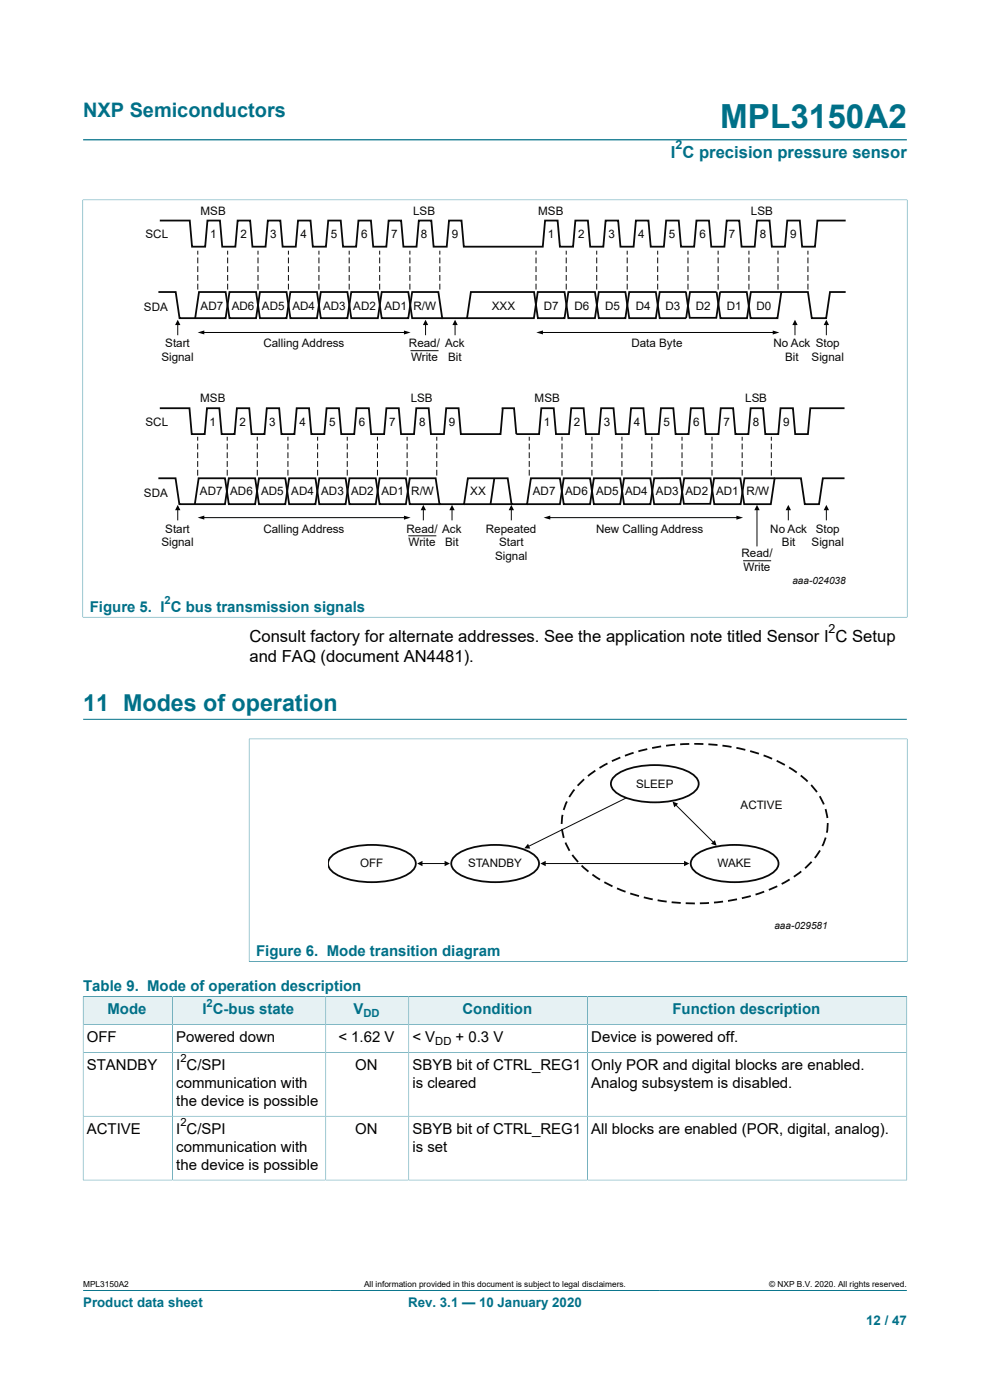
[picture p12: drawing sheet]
<svg xmlns="http://www.w3.org/2000/svg" width="210mm" height="297mm" viewBox="0 0 210 297" stroke-linecap="round" stroke-linejoin="round" font-family="sans-serif">
<path d="M17.6 29.7h174.8M17.5 42.4h175M17.6 42.3v88.7M192.4 42.3v88.7M17.5 130.9h175M17.6 152.6h174.8M52.8 156.8h139.7M52.8 156.7v47.4M192.4 156.7v47.4M52.8 204h139.7M17.6 273.8h174.8" fill="none" stroke="#007088" stroke-width=".21"/>
<g fill="none" stroke="#090909" stroke-width=".38">
<path d="M33.9 46.8h6.4l.4 5.5h2.8l.5-5.5h2.7l.4 5.5h2.8l.5-5.5h2.7l.4 5.5h2.8l.5-5.5h2.7l.4 5.5h2.8l.5-5.5h2.7l.5 5.5h2.7l.5-5.5h2.7l.5 5.5h2.7l.5-5.5h2.7l.5 5.5h2.8l.4-5.5h2.7l.5 5.5h2.8l.4-5.5h2.7l.5 5.5h2.8l.4-5.5h2.7l.5 5.5h16.7l.5-5.5h2.7l.5 5.5h2.8l.4-5.5h2.7l.5 5.5h2.8l.5-5.5h2.6l.5 5.5h2.8l.5-5.5h2.6l.5 5.5h2.8l.5-5.5h2.7l.5 5.5h2.7l.5-5.5h2.7l.5 5.5h2.8l.4-5.5h2.7l.5 5.5h2.8l.5-5.5h2.6l.5 5.5h2.8l.5-5.5h2.7l.4 5.5h2.8l.5-5.5h6M33.6 62h3.7l.8 5.5h9.8l.8-5.5h5.6l.8 5.5h5.7l.8-5.5h5.6l.9 5.5h5.6l.8-5.5h5.7l.8 5.5h5.6l.8-5.5h5.6l.8 5.5h5.3l.8-5.5h13.4l.8 5.5h5.6l.9-5.5h5.6l.8 5.5h5.7l.8-5.5h5.6l.8 5.5h5.6l.9-5.5h5.6l.8 5.5h5.7l.8-5.5h6.4M41.4 67.5l.8-5.5h5.7l.8 5.5h5.6l.8-5.5h5.7l.8 5.5h5.6l.9-5.5h5.6l.8 5.5h5.7l.8-5.5h5.6l.8 5.5h6.6M145.5 61.9l.8 5.5h5.6l.9-5.5M145.5 62h-5.6l-.8 5.5h-5.6l-.8-5.5h-5.7l-.8 5.5h-5.6l-.9-5.5h-5.6l-.8 5.5h-14.2M152.8 62h5.6l.8 5.5h5.7l.8-5.5h5.7l.8 5.5h3l.9-5.5h3.3M33.9 86.6h6.3l.5 5.5h2.7l.5-5.5h2.6l.5 5.5h2.8l.4-5.5h2.7l.5 5.5h2.7l.5-5.5h2.6l.5 5.5h2.8l.4-5.5h2.7l.4 5.5h2.8l.5-5.5h2.6l.5 5.5h2.7l.5-5.5h2.6l.5 5.5h2.8l.5-5.5h2.6l.5 5.5h2.7l.5-5.5h2.6l.5 5.5h2.8l.4-5.5h2.7l.5 5.5h8.4l.5-5.5M106.4 86.6h2.6l.5 5.5h4.8l.5-5.5h2.7l.4 5.5h2.8l.5-5.5h2.6l.5 5.5h2.7l.5-5.5h2.6l.5 5.5h2.8l.5-5.5h2.6l.5 5.5h2.7l.5-5.5h2.6l.5 5.5h2.8l.4-5.5h2.7l.4 5.5h2.8l.5-5.5h2.6l.5 5.5h2.8l.4-5.5h2.7l.4 5.5h2.8l.5-5.5h2.6l.5 5.5h2.7l.5-5.5h7.2M33.6 101.5h3.6l.8 5.5h9.7l.8-5.5h5.6l.8 5.5h5.6l.8-5.5h5.6l.8 5.5h5.6l.8-5.5h5.6l.8 5.5h5.6l.8-5.5h5.5l.8 5.5h5.2l.8-5.5h8.5l.8 5.5h3.3l.8-5.5h6.2l.8 5.5h5.6l.8-5.5h5.6l.8 5.5h5.6l.8-5.5 5.5-.1 .8 5.5h5.6l.8-5.4h5.6l.8 5.5h5.6l.8-5.5h5.6l.8 5.5h3l.8-5.5h4.6M41.3 107l.8-5.5h5.6l.8 5.5h5.6l.8-5.5h5.6l.8 5.5h5.6l.8-5.5h5.6l.8 5.5h5.6l.8-5.5h5.6l.8 5.5h6.5M98.4 107h10.1M104.9 101.5l-.8 5.5"/>
<path d="M164.3 101.5h-6.4l-.8 5.5h-5.6l-.8-5.5h-5.6l-.8 5.5h-5.5l-.8-5.5h-5.6l-.8 5.5h-5.6l-.8-5.5h-5.6l-.8 5.5h-7M134.4 159.7l-1.8 .6M137.3 158.9l-1.9 .5M140.2 158.3l-1.9 .4M143.2 158l-1.9 .2M146.2 157.8l-1.9 .1M147.3 157.8h1.9M150.3 157.9l1.9 .1M153.2 158.2l2 .3M156.2 158.7l1.9 .4M159.1 159.3l1.9 .6M119.2 175.8l.4 1.9"/>
<path d="M119.3 172.9l-.2 1.9M120 178.7l.8 1.8M120.3 170l-.7 1.8M121.9 167.5l-1.2 1.6M123.9 165.3l-1.4 1.4M126.3 163.5l-1.6 1.1M128.9 162l-1.7 .9M130.5 164.6a13.5 13.5 0 0 1 8.4-2.3 13.5 13.5 0 0 1 8.4 2.3 2.04 2.04 0 0 1 0 3.3 13.5 13.5 0 0 1-8.4 2.3 13.5 13.5 0 0 1-8.4-2.3 2.04 2.04 0 0 1 0-3.3zM131.6 160.7l-1.8 .8M162 160.3l1.8 .7M164.8 161.4l1.7 .9M167.4 162.8l1.6 1.1"/>
<path d="M169.9 164.5l1.4 1.3M172.1 166.5l1.2 1.5M173.9 168.9l.8 1.7M175.1 171.6l.4 1.9M175.2 177.7l-.8 1.8M175.6 174.6l-.2 2.1M70.4 181.5a13.5 13.5 0 0 1 8.5-2.3 13.5 13.5 0 0 1 8.4 2.3 2.04 2.04 0 0 1 0 3.4 13.5 13.5 0 0 1-8.4 2.2 13.5 13.5 0 0 1-8.5-2.2 2.04 2.04 0 0 1 0-3.4zM96.6 181.5a13.5 13.5 0 0 1 8.4-2.3 13.5 13.5 0 0 1 8.5 2.3 2.04 2.04 0 0 1 0 3.4 13.5 13.5 0 0 1-8.5 2.2 13.5 13.5 0 0 1-8.4-2.2 2.04 2.04 0 0 1 0-3.4zM121.4 181.4l1.2 1.5M123.4 183.6l1.4 1.3M125.7 185.5l1.6 1.1M128.2 187.2l1.7 .8"/>
<path d="M130.9 188.5l1.8 .7M133.7 189.5l1.8 .6M136.6 190.4l1.9 .4M139.5 191l1.9 .3M142.5 191.4l1.9 .2M145.5 191.6l1.9 .1M147.4 181.5a13.5 13.5 0 0 1 8.4-2.3 13.5 13.5 0 0 1 8.5 2.3 2.04 2.04 0 0 1 0 3.4 13.5 13.5 0 0 1-8.5 2.2 13.5 13.5 0 0 1-8.4-2.2 2.04 2.04 0 0 1 0-3.4zM150.4 191.6h-1.9M153.4 191.3l-2 .2M156.3 190.8l-1.9 .3M159.2 190.1l-1.8 .5M162.1 189.2l-1.8 .6"/>
<path d="M164.9 188l-1.8 .8M167.5 186.6l-1.7 .9M170 184.9l-1.6 1.1M172.2 182.8l-1.4 1.4M173.9 180.4l-1.1 1.6"/>
</g>
<g fill="none" stroke="#090909" stroke-width=".21">
<path d="M42 53.2v.8M42 54.6v1.3M42 56.5v1.2M42 58.3v1.3M48.3 53.2v.8M48.3 54.6v1.3M48.3 56.5v1.2M48.3 58.3v1.3M54.7 53.2v.8M54.7 54.6v1.3M54.7 56.5v1.2M54.7 58.3v1.3"/>
<path d="M61.2 53.2v.8M61.2 54.6v1.3M61.2 56.5v1.2M61.2 58.3v1.3M67.7 53.2v.8M67.7 54.6v1.3M67.7 56.5v1.2M67.7 58.3v1.3M74.1 53.2v.8M74.1 54.6v1.3M74.1 56.5v1.2M74.1 58.3v1.3"/>
<path d="M80.5 53.2v.8M80.5 54.6v1.3M80.5 56.5v1.2M80.5 58.3v1.3M86.9 53.2v.8M86.9 54.6v1.3M86.9 56.5v1.2M86.9 58.3v1.3M93.3 53.2v.8M93.3 54.6v1.3M93.3 56.5v1.2M93.3 58.3v1.3"/>
<path d="M113.7 53.2v.8M113.7 54.6v1.3M113.7 56.5v1.2M113.7 58.3v1.3M120.1 53.2v.8M120.1 54.6v1.3M120.1 56.5v1.2M120.1 58.3v1.3M126.6 53.2v.8M126.6 54.6v1.3M126.6 56.5v1.2M126.6 58.3v1.3"/>
<path d="M133 53.2v.8M133 54.6v1.3M133 56.5v1.2M133 58.3v1.3M139.5 53.2v.8M139.5 54.6v1.3M139.5 56.5v1.2M139.5 58.3v1.3M145.9 53.2v.8M145.9 54.6v1.3M145.9 56.5v1.2M145.9 58.3v1.3"/>
<path d="M152.3 53.2v.8M152.3 54.6v1.3M152.3 56.5v1.2M152.3 58.3v1.3M158.9 53.2v.8M158.9 54.6v1.3M158.9 56.5v1.2M158.9 58.3v1.3M165 53.2v.8M165 54.6v1.3M165 56.5v1.2M165 58.3v1.3"/>
<path d="M171.4 53.2v.8M171.4 54.6v1.3M171.4 56.5v1.2M171.4 58.3v1.3M37.7 68.5v2.5M42 60.2v1.2M48.3 60.2v1.2M54.7 60.2v1.2M61.2 60.2v1.2M67.7 60.2v1.2M74.1 60.2v1.2M80.5 60.2v1.2"/>
<path d="M86.9 60.2v1.2M87.2 74.4h5.7M90.3 68.5v2.5M93.3 60.2v1.2M96.5 68.5v2.5M113.7 60.2v1.2M120.1 60.2v1.2M126.6 60.2v1.2M133 60.2v1.2M139.5 60.2v1.2M145.9 60.2v1.2M152.3 60.2v1.2"/>
<path d="M158.9 60.2v1.2M165 60.2v1.2M168.6 68.5v2.5M171.4 60.2v1.2M175.3 68.5v2.5M41.9 92.7v.8M41.9 94.1v1.2M41.9 96v1.2M41.9 97.8v1.2M41.9 99.7v1.2M48.2 92.7v.8M48.2 94.1v1.2"/>
<path d="M48.2 96v1.2M48.2 97.8v1.2M48.2 99.7v1.2M54.6 92.7v.8M54.6 94.1v1.2M54.6 96v1.2M54.6 97.8v1.2M54.6 99.7v1.2M61.1 92.7v.8M61.1 94.1v1.2M61.1 96v1.2M61.1 97.8v1.2"/>
<path d="M61.1 99.7v1.2M67.4 92.7v.8M67.4 94.1v1.2M67.4 96v1.2M67.4 97.8v1.2M67.4 99.7v1.2M73.7 92.7v.8M73.7 94.1v1.2M73.7 96v1.2M73.7 97.8v1.2M73.7 99.7v1.2M80.1 92.7v.8"/>
<path d="M80.1 94.1v1.2M80.1 96v1.2M80.1 97.8v1.2M80.1 99.7v1.2M86.4 92.7v.8M86.4 94.1v1.2M86.4 96v1.2M86.4 97.8v1.2M86.4 99.7v1.2M92.6 92.7v.8M92.6 94.1v1.2M92.6 96v1.2"/>
<path d="M92.6 97.8v1.2M92.6 99.7v1.2M112.3 92.7v.8M112.3 94.1v1.2M112.3 96v1.2M112.3 97.8v1.2M112.3 99.7v1.2M119.2 92.7v.8M119.2 94.1v1.2M119.2 96v1.2M119.2 97.8v1.2M119.2 99.7v1.2"/>
<path d="M125.6 92.7v.8M125.6 94.1v1.2M125.6 96v1.2M125.6 97.8v1.2M125.6 99.7v1.2M131.9 92.7v.8M131.9 94.1v1.2M131.9 96v1.2M131.9 97.8v1.2M131.9 99.7v1.2M138.3 92.7v.8M138.3 94.1v1.2"/>
<path d="M138.3 96v1.2M138.3 97.8v1.2M138.3 99.7v1.2M144.7 92.7v.8M144.7 94.1v1.2M144.7 96v1.2M144.7 97.8v1.2M144.7 99.7v1.2M151 92.7v.8M151 94.1v1.2M151 96v1.2M151 97.8v1.2"/>
<path d="M151 99.7v1.2M157.4 92.7v.8M157.4 94.1v1.2M157.4 96v1.2M157.4 97.8v1.2M157.4 99.7v1.2M163.6 92.7v.8M163.6 94.1v1.2M163.6 96v1.2M163.6 97.8v1.2M163.6 99.7v1.2M37.7 107.8v2.5"/>
<path d="M86.7 113.7h5.7M89.8 107.8v2.5M95.9 107.8v2.5M108.5 107.8v2.5M157.7 119h5.8M160.6 107.8v8M167.2 107.8v2.5M175.3 107.8v2.5M132.9 169.3l-21 10.4M143.1 170.6l8.7 8.5M89.3 183.2h5.4M115.3 183.2h30.1"/>
</g>
<g fill="#000">
<path d="M37.7 67.8l.6 1.2h-1.2zM41.9 70.5l1.4-.4v.8zM85.7 70.1l1.4 .4-1.4 .5zM90.3 67.8l.5 1.2h-1.1zM96.5 67.8l.6 1.2h-1.1zM113.8 70.5l1.4-.4v.8zM163.9 70.1l1.4 .4-1.4 .5zM168.6 67.8l.6 1.2h-1.1zM175.3 67.8l.6 1.2h-1.2zM37.7 107.1l.6 1.1h-1.2zM41.9 109.8l1.4-.4v.8zM85.7 109.4l1.4 .4-1.4 .4z"/>
<path d="M89.8 107.1l.6 1.1h-1.2zM95.9 107.1l.5 1.1h-1.1zM108.5 107.1l.5 1.1h-1.1zM115.3 109.8l1.4-.4v.8zM156.2 109.4l1.4 .4-1.4 .4zM160.6 107.1l.5 1.1h-1.1zM167.2 107.1l.6 1.1h-1.1zM175.3 107.1l.6 1.1h-1.2zM112 179l.5 1h-1.3zM142.7 170.1l1.2 .4-.9 .8zM150.8 179l.8-.8 .4 1.2zM88.5 183.2l1.1-.6v1.2z"/>
<path d="M94.3 182.6l1.1 .6-1.1 .6zM114.6 183.2l1.2-.6v1.2zM145.1 182.6l1.1 .6-1.1 .6z"/>
</g>
<path d="M43.1 70.5h43M114.9 70.5h49.4M43.1 109.8h43M116.4 109.8h40.2" fill="none" stroke="#000" stroke-width=".21"/>
<path d="M17.7 211.5h18.8v5.7h-18.8z" fill="#e6f1f3"/>
<path d="M17.6 211.3v6h19v-5.9h-19" fill="none" stroke="#007088" stroke-width=".21"/>
<path d="M36.7 211.5h32.3v5.7h-32.3z" fill="#e6f1f3"/>
<path d="M36.6 211.4h32.5v5.9h-32.5z" fill="none" stroke="#007088" stroke-width=".21"/>
<path d="M69.2 211.5h17.4v5.7h-17.4z" fill="#e6f1f3"/>
<path d="M69.1 211.4h17.6v5.9h-17.6z" fill="none" stroke="#007088" stroke-width=".21"/>
<path d="M86.8 211.5h37.8v5.7h-37.8z" fill="#e6f1f3"/>
<path d="M86.7 211.4h37.9v5.9h-37.9z" fill="none" stroke="#007088" stroke-width=".21"/>
<path d="M124.7 211.5h67.6v5.7h-67.6z" fill="#e6f1f3"/>
<path d="M36.6 217.3v33M69.1 217.3v33M86.7 217.3v33M192.4 211.3v39.1M192.4 217.3h-174.8v33.1M192.4 211.4h-67.8v38.9M17.6 223.2h174.8M17.6 236.8h174.8M17.6 250.3h174.8" fill="none" stroke="#007088" stroke-width=".21"/>
<text font-size="7.1" fill="#007088" x="152.8" y="27.2">MPL3150A2</text>
<text font-size="4.9" fill="#007088" x="17.6" y="150.8">11 Modes of operation</text>
<text font-size="4.2" fill="#007088" x="17.6" y="24.8">NXP Semiconductors</text>
<text font-size="3.5" fill="#007088" x="142.3" y="33.5">I C precision pressure sensor</text>
<g font-size="3.5">
<text x="52.9" y="136.1">Consult factory for alternate addresses. See the application note titled Sensor I C Setup</text>
<text x="52.9" y="140.4">and FAQ (document AN4481).</text>
</g>
<g font-size="3.2" fill="#007088">
<text x="19" y="129.8">Figure 5. I C bus transmission signals</text>
<text x="54.3" y="202.8">Figure 6. Mode transition diagram</text>
<text x="17.6" y="210.3">Table 9. Mode of operation description</text>
<text x="22.8" y="215.2">Mode</text>
<text x="42.9" y="215.2">I C-bus state</text>
<text x="75" y="215.2">V</text>
<text x="98.1" y="215.2">Condition</text>
<text x="142.6" y="215.2">Function description</text>
</g>
<g font-size="3.2">
<text x="18.4" y="221.1">OFF</text>
<text x="37.4" y="221.1">Powered down</text>
<text x="71.8" y="221.1">&lt; 1.62 V</text>
<text x="87.5" y="221.1">&lt; V</text>
<text x="96.7" y="221.1">+ 0.3 V</text>
<text x="125.4" y="221.1">Device is powered off.</text>
<text x="18.4" y="227">STANDBY</text>
<text x="37.4" y="227">I C/SPI</text>
<text x="75.4" y="227">ON</text>
<text x="87.5" y="227">SBYB bit of CTRL_REG1</text>
<text x="125.4" y="227">Only POR and digital blocks are enabled.</text>
<text x="37.4" y="230.8">communication with</text>
<text x="87.5" y="230.8">is cleared</text>
<text x="125.4" y="230.8">Analog subsystem is disabled.</text>
<text x="37.4" y="234.7">the device is possible</text>
<text x="18.4" y="240.6">ACTIVE</text>
<text x="37.4" y="240.6">I C/SPI</text>
<text x="37.4" y="244.4">communication with</text>
<text x="75.4" y="240.6">ON</text>
<text x="87.5" y="240.6">SBYB bit of CTRL_REG1</text>
<text x="87.5" y="244.4">is set</text>
<text x="125.4" y="240.6">All blocks are enabled (POR, digital, analog).</text>
<text x="37.4" y="248.2">the device is possible</text>
</g>
<g font-size="2.8" fill="#007088">
<text x="17.6" y="277.3">Product data sheet</text>
<text x="86.6" y="277.3">Rev. 3.1 — 10 January 2020</text>
<text x="183.7" y="281">12 / 47</text>
</g>
<text font-size="2.6" fill="#007088" x="143.3" y="31.6">2</text>
<text font-size="2.6" x="175.8" y="134.3">2</text>
<g font-size="2.5" fill="#090909">
<text x="42.5" y="45.5">MSB</text>
<text x="87.6" y="45.5">LSB</text>
<text x="114.2" y="45.5">MSB</text>
<text x="159.3" y="45.5">LSB</text>
<text x="30.9" y="50.5">SCL</text>
<text x="44.6" y="50.5">1</text>
<text x="51" y="50.5">2</text>
<text x="57.3" y="50.5">3</text>
<text x="63.8" y="50.5">4</text>
<text x="70.2" y="50.5">5</text>
<text x="76.6" y="50.5">6</text>
<text x="83" y="50.5">7</text>
<text x="89.3" y="50.5">8</text>
<text x="95.8" y="50.5">9</text>
<text x="116.2" y="50.5">1</text>
<text x="122.6" y="50.5">2</text>
<text x="129.1" y="50.5">3</text>
<text x="135.4" y="50.5">4</text>
<text x="141.9" y="50.5">5</text>
<text x="148.4" y="50.5">6</text>
<text x="154.6" y="50.5">7</text>
<text x="161.2" y="50.5">8</text>
<text x="167.6" y="50.5">9</text>
<text x="30.5" y="65.9">SDA</text>
<text x="42.5" y="65.7">AD7</text>
<text x="49.2" y="65.7">AD6 AD5 AD4 AD3 AD2</text>
<text x="81.5" y="65.7">AD1 R/W</text>
<text x="104.3" y="65.7">XXX</text>
<text x="115.4" y="65.7">D7</text>
<text x="121.9" y="65.7">D6</text>
<text x="128.3" y="65.7">D5</text>
<text x="134.9" y="65.7">D4</text>
<text x="141.2" y="65.7">D3</text>
<text x="147.6" y="65.7">D2</text>
<text x="154.2" y="65.7">D1</text>
<text x="160.5" y="65.7">D0</text>
<text x="34.2" y="76.6">Signal</text>
<text x="35.1" y="73.7">Start</text>
<text x="55.9" y="73.7">Calling Address</text>
<text x="86.7" y="73.7">Read/ Ack</text>
<text x="87.2" y="76.6">Write</text>
<text x="95.1" y="76.6">Bit</text>
<text x="133.9" y="73.7">Data Byte</text>
<text x="164.1" y="73.7">No Ack Stop</text>
<text x="166.6" y="76.6">Bit</text>
<text x="172.2" y="76.6">Signal</text>
<text x="42.5" y="85.3">MSB</text>
<text x="87.1" y="85.3">LSB</text>
<text x="113.4" y="85.3">MSB</text>
<text x="158.1" y="85.3">LSB</text>
<text x="30.9" y="90.4">SCL</text>
<text x="44.5" y="90.4">1</text>
<text x="50.8" y="90.4">2</text>
<text x="57.1" y="90.4">3</text>
<text x="63.5" y="90.4">4</text>
<text x="69.8" y="90.4">5</text>
<text x="76.1" y="90.4">6</text>
<text x="82.6" y="90.4">7</text>
<text x="88.9" y="90.4">8</text>
<text x="95.2" y="90.4">9</text>
<text x="115.4" y="90.4">1</text>
<text x="121.7" y="90.4">2</text>
<text x="128.1" y="90.4">3</text>
<text x="134.4" y="90.4">4</text>
<text x="140.7" y="90.4">5</text>
<text x="147.1" y="90.4">6</text>
<text x="153.5" y="90.4">7</text>
<text x="159.7" y="90.4">8</text>
<text x="166.1" y="90.4">9</text>
<text x="30.5" y="105.4">SDA</text>
<text x="42.4" y="105.1">AD7 AD6</text>
<text x="55.4" y="105.1">AD5 AD4 AD3 AD2 AD1 R/W</text>
<text x="99.8" y="105.1">XX</text>
<text x="113" y="105.1">AD7</text>
<text x="119.9" y="105.1">AD6</text>
<text x="126.4" y="105.1">AD5 AD4</text>
<text x="139.1" y="105.1">AD3 AD2 AD1 R/W</text>
<text x="35.1" y="113">Start</text>
<text x="55.9" y="113">Calling Address</text>
<text x="86.2" y="113">Read/ Ack</text>
<text x="103.1" y="113">Repeated</text>
<text x="126.4" y="113">New Calling Address</text>
<text x="163.4" y="113">No Ack</text>
<text x="173" y="113">Stop</text>
<text x="34.2" y="115.9">Signal</text>
<text x="86.7" y="115.9">Write</text>
<text x="94.4" y="115.9">Bit</text>
<text x="105" y="118.9">Signal</text>
<text x="105.9" y="115.9">Start</text>
<text x="157.3" y="118.2">Read/</text>
<text x="165.9" y="115.9">Bit</text>
<text x="172.2" y="115.9">Signal</text>
<text x="157.7" y="121.2">Write</text>
<text x="134.9" y="167.1">SLEEP</text>
<text x="157.1" y="171.7">ACTIVE</text>
<text x="76.4" y="184">OFF</text>
<text x="99.3" y="184">STANDBY</text>
<text x="152.2" y="184">WAKE</text>
</g>
<g font-size="2.4" fill="#007088">
<text x="34.9" y="128.1">2</text>
<text x="43.8" y="213.5">2</text>
<text x="77.1" y="215.8">DD</text>
</g>
<g font-size="2.4">
<text x="92.3" y="221.7">DD</text>
<text x="38.3" y="225.4">2</text>
<text x="38.3" y="238.9">2</text>
</g>
<g font-size="2.1" fill="#090909">
<text x="168.1" y="124">aaa-024038</text>
<text x="164.3" y="197">aaa-029581</text>
</g>
<g font-size="1.8">
<text x="17.6" y="273.1">MPL3150A2</text>
<text x="77.2" y="273.1">All information provided in this document is subject to legal disclaimers.</text>
<text x="163.2" y="273.1">© NXP B.V. 2020. All rights reserved.</text>
</g>
</svg>
